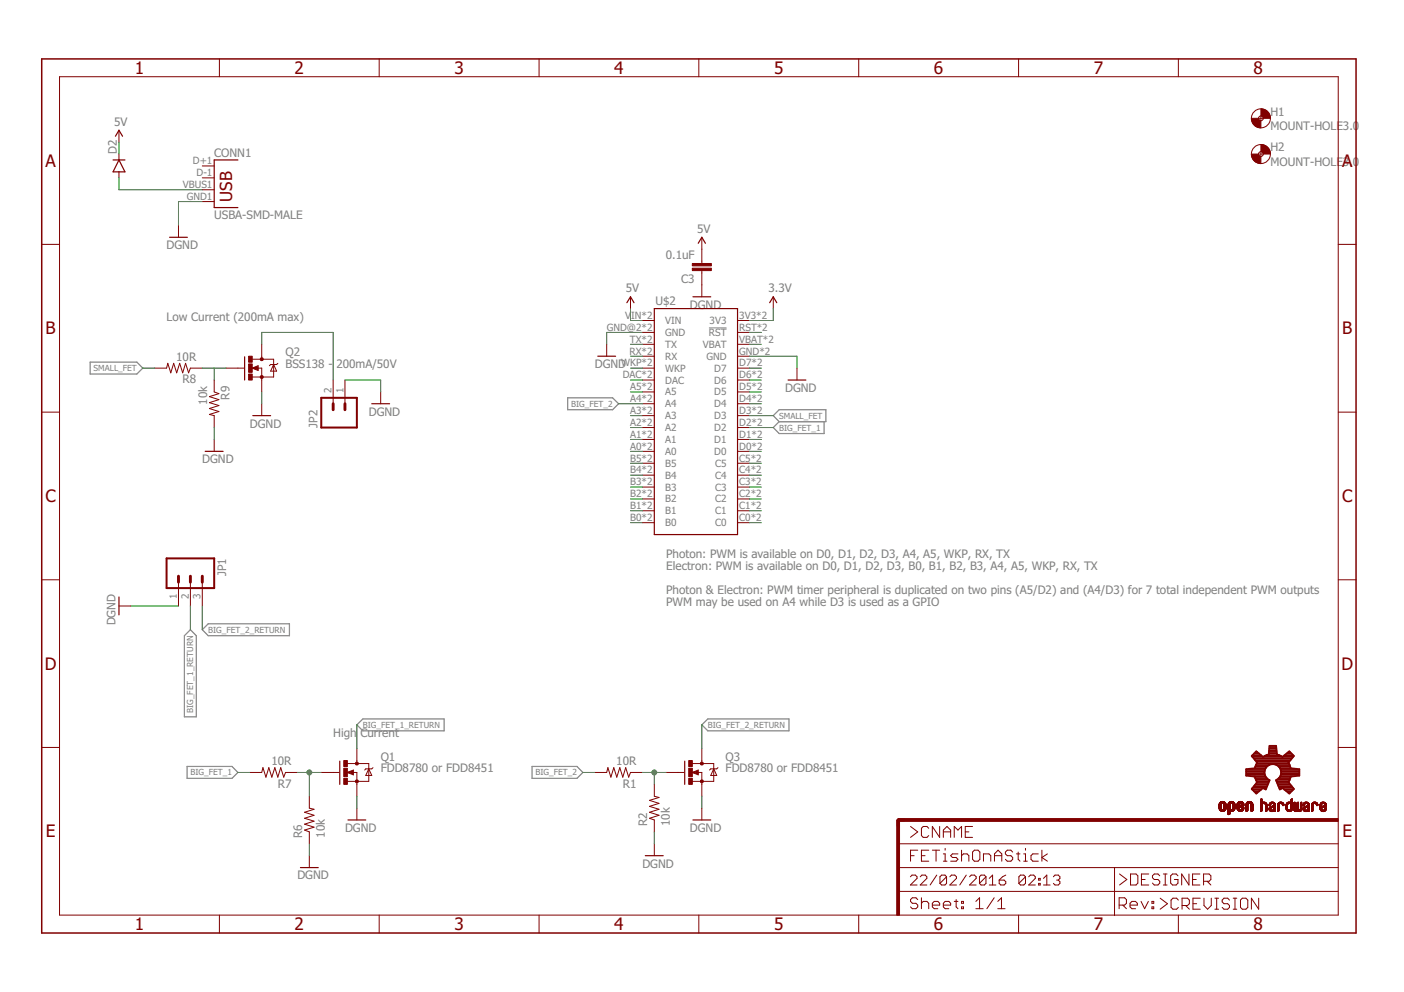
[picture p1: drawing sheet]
<svg xmlns="http://www.w3.org/2000/svg" width="297mm" height="210mm" viewBox="0 0 297 210" stroke-linecap="round" stroke-linejoin="round" font-family="sans-serif">
<path d="M150 69.4h3.7" fill="none" stroke="#808080" stroke-width=".21"/>
<path d="M19.1 76.6h9.9l1.2 1.3-1.2 1.2h-9.9zM120.1 84.2h9.5l1.3 1.2-1.3 1.3h-9.5zM163.6 87.9l1.2-1.2h9.9v2.5h-9.9zM164.8 89.2l-1.2 1.3 1.2 1.2h9.5v-2.5M40.3 133.2l1.2 1.3v17.2h-2.5v-17.2zM42.8 133.2l1.2-1.2h17.2v2.5h-17.2zM75.5 153.4l1.3-1.3h17.2v2.5h-17.2zM148.5 153.4l1.3-1.3h17.1v2.5h-17.1zM39.6 162.2h9.5l1.2 1.2-1.2 1.3h-9.5zM112.6 162.2h9.5l1.2 1.2-1.2 1.3h-9.5z" fill="none" stroke="#808080" stroke-width=".25"/>
<g fill="none" stroke="#800000" stroke-width=".25">
<path d="M23.9 33.8h2.5M24.4 28.8l.8-1.2 .7 1.2M25.2 33.8l1.2 2.6h-2.5zM50.3 33.8h-5v10.1h5M35.9 50.2h3.7M147.7 51.5l.8-1.3 .7 1.3M51.8 75.5v4.9M126.5 75.4h3.7M132.6 64.1l.8-1.3 .7 1.3M138.4 65.3h17.6v47.8h-17.6zM146.6 62.8h3.8M162.8 64.1l.8-1.3 .7 1.3"/>
<path d="M43.4 95.5h3.8M53.5 87.9h3.8M78.7 85.4h3.7M166.7 80.4h3.8M25.2 126.3v3.8M71.9 161.1v4.9M73.6 173.5h3.8M144.9 161.1v4.9M146.6 173.5h3.8M63.6 183.6h3.7M136.5 181.1h3.8"/>
</g>
<g fill="none" stroke="#800000" stroke-width=".21">
<path d="M12.6 16.2h270.5v177.4h-270.5zM46.4 12.5v3.7M80.2 12.5v3.7M114 12.5v3.7M147.8 12.5v3.7M181.7 12.5v3.7M215.5 12.5v3.7M249.3 12.5v3.7M25.2 27.6v2.5M25.2 32.6v1.2M25.2 36.4v1.2M42.8 35.1h2.5"/>
<path d="M42.8 37.6h2.5M266.3 25h1M266.3 32.6h1M266.8 24.6v.9M266.8 32.1v1M8.8 51.7h3.8M37.8 47.7v2.5M42.8 40.2h2.5M42.8 42.7h2.5M148.5 50.2v5.6M148.5 57.3v5.5M283.1 51.7h3.8"/>
<path d="M32.7 77.9h2.5l.3-1 .6 2 .6-2 .7 2 .6-2 .7 2 .6-2 .6 2 .4-1h2.5M47.8 77.9h3.8M53.4 77.9l1.2-.5v1zM53.4 76h4.5v3.8h-4.5M54.5 77.9h.9v5M55.4 72.9v3.1M57.9 77.1l.6 1.4h-1.2zM58.8 76.9l-.3 .2h-1.2l-.3 .3M128.4 72.9v2.5M133.4 62.8v2.5M135.9 67.8h2.5M135.9 70.3h2.5"/>
<path d="M135.9 72.9h2.5M135.9 75.4h2.5M135.9 77.9h2.5M156 67.8h2.6M156 70.3h2.6M156 72.9h2.6M156 75.4h2.6M156 77.9h2.6M163.6 62.8v2.5M168.6 77.9v2.5M8.8 87.2h3.8M45.3 80.4v2.5l1 .4-2 .6 2 .7-2 .6 2 .6-2 .6 2 .7-2 .6 1 .2v2.6"/>
<path d="M45.3 93v2.5M55.4 85.4v2.5M70.5 80.4v5M73 80.4v5M80.5 82.9v2.5M135.9 80.4h2.5M135.9 82.9h2.5M135.9 85.4h2.5M135.9 87.9h2.5M135.9 90.5h2.5M135.9 93h2.5M135.9 95.5h2.5"/>
<path d="M135.9 98h2.5M156 80.4h2.6M156 82.9h2.6M156 85.4h2.6M156 87.9h2.6M156 90.5h2.6M156 93h2.6M156 95.5h2.6M156 98h2.6M283.1 87.2h3.8M135.9 100.5h2.5M135.9 103.1h2.5"/>
<path d="M135.9 105.6h2.5M135.9 108.1h2.5M135.9 110.6h2.5M156 100.5h2.6M156 103.1h2.6M156 105.6h2.6M156 108.1h2.6M156 110.6h2.6M8.8 122.7h3.8M25.2 128.2h2.5M37.8 123.2v5M40.3 123.2v5"/>
<path d="M42.8 123.2v5M283.1 122.7h3.8M8.8 158.2h3.8M75.5 158.4v3.2M148.5 158.4v3.2M283.1 158.2h3.8M52.9 163.4h2.5l.2-1 .7 2 .6-2 .6 2 .6-2 .7 2 .6-2 .6 2 .4-1h2.5M65.4 168.5v2.5l1 .2-2 .7 2 .6-2 .6 2 .7-2 .6 2 .6-2 .6 1 .4v2.5M68 163.4h3.7M73.5 163.4l1.3-.5v1.1zM73.5 161.6h4.5v3.7h-4.5M74.6 163.4h.9v5.1"/>
<path d="M75.5 171v2.5M78 162.7l.7 1.4h-1.3zM78.9 162.4l-.2 .3h-1.3l-.2 .2M125.8 163.4h2.6l.2-1 .6 2 .7-2 .6 2 .6-2 .7 2 .6-2 .6 2 .4-1h2.5M138.4 166v2.5l1 .2-2 .7 2 .6-2 .6 2 .6-2 .7 2 .6-2 .6 1 .4v2.5M138.4 178.5v2.6M140.9 163.4h3.8M146.5 163.4l1.2-.5v1.1zM146.5 161.6h4.5v3.7h-4.5M147.6 163.4h.9v5.1M148.5 171v2.5M151 162.7l.6 1.4h-1.2z"/>
<path d="M151.9 162.4l-.3 .3h-1.2l-.3 .2M190 178.5h93.1M192.6 174.9l1.6 1.1-1.6 1.2M194.2 179.9h-1.6v2.3M196.5 179.9h-1.6v2.3h1.6M196.5 175.3l-.4-.4h-.8l-.4 .4v1.5l.4 .4h.8l.4-.4M197.3 179.9h1.5M198 179.9v2.3M198.8 174.9v2.3l-1.5-2.3v2.3M199.6 177.2v-1.6l.7-.7 .8 .7v1.6M199.6 176h1.5M200 179.5v.4"/>
<path d="M201.9 177.2v-2.3l.8 .7 .7-.7v2.3M203.4 179.9v2.3M204.2 176h.8M205.8 174.9h-1.6v2.3h1.6M206.1 179.9h.8l.4 .4v1.5l-.4 .4h-.8l-.3-.4v-1.5zM217 179.5v.4M220.4 179.9v2.3M257.9 171h.4M257.9 170.9h.4M257.9 170.8h.4M257.9 170.7h.4M257.9 170.6h.4"/>
<path d="M257.9 170.5h.4M257.9 170.4h.4M257.9 170.3h.4M257.9 171l.4 .1M258 171.2l.6 .1M258 171.2h.4M258 171.1l.4 .1M258 171.1h.4M258 170.1h.4M258 171.3h1.3M258 169.9h1.3M258.1 171.4h1.1"/>
<path d="M258.1 169.8h1.1M258.1 171.5h1M258.2 169.7h.9M258.2 171.6h.9M258.3 169.7h.7M258.3 171.6h.7M258.3 170.2l-.4 .1M258.3 170.2h-.4M258.4 169.6h.5M258.4 170.1h-.4M258.4 171.7h.4M258.4 170l-.4 .1"/>
<path d="M258.5 169.6h.3M258.6 170h-.6M258.7 170h.6M258.8 170l.6 .1M258.9 171.2h.5M258.9 170.1h.5M259 170.2h.4M259 170.1h.4M259 171h.4M259 170.9h.4M259 170.8h.4M259 170.7h.4"/>
<path d="M259 170.6h.4M259 170.5h.4M259 170.4h.4M259 170.3h.4M259.3 171.2l-.5 .1M259.4 171.1h-.4M259.8 172.1h.4M259.8 172h.4M259.8 171.9h.4M259.8 171.8h.4M259.8 171.7h.4M259.8 171.4h1.3"/>
<path d="M259.8 171.3h1.4M259.8 171.2l.6 .1M259.8 171.2h.5M259.8 171.1l.5 .1M259.8 171.1h.4M259.8 171h.4M259.8 170.9h.4M259.8 170.8h.4M259.8 170.7h.4M259.8 170.6h.4M259.8 170.5h.4M259.8 170.4h.4"/>
<path d="M259.8 170.3h.4M259.8 170.2h.4M259.8 172.4h.2M259.9 169.9h1.3M260 169.8h1.1M260.1 169.7h.9M260.1 172.3h-.3M260.2 169.7h.7M260.2 172.3h-.4M260.2 172.2h-.4M260.2 171.7h-.4M260.3 170.1l-.5 .1"/>
<path d="M260.3 170.1h-.5M260.3 169.6h.5M260.3 171.7h.5M260.3 170l-.4 .1M260.4 169.6h.3M260.5 170h-.6M260.6 170h.6M260.6 171.3h.6M260.8 170h.4M260.8 170.1h.4M260.8 170.1h.5M260.9 171.1h.4"/>
<path d="M260.9 170.2h.4M260.9 171.6h-1.1M260.9 171h.4M260.9 170.9h.4M260.9 170.8h.4M260.9 170.7h.4M260.9 170.6h.4M260.9 170.5h.4M260.9 170.4h.4M260.9 170.3h.4M261 171.6h-1.2M261 171.5h-1.2"/>
<path d="M261.1 171.4l-1.3 .1M261.2 171.3l-1.4 .1M261.2 171.2h-.4M261.3 171.1l-.5 .1M261.7 171.1h.4M261.7 171l.4 .1M261.7 170.5h1.4M261.7 170.5h.4M261.7 170.4h.4M261.7 170.3h.4M261.7 170.2h.4M261.7 171.2l.6 .1"/>
<path d="M261.7 171.2h.5M261.7 171.1l.5 .1M261.8 171.3h1.3M261.8 169.9h1.3M261.9 171.4h1.1M261.9 169.8h1.1M262 171.5h.9M262 169.7h.9M262 169.7h.8M262.1 171.6h.7M262.1 170.3h-.4M262.1 171h-.4"/>
<path d="M262.2 169.6h.5M262.2 170.1h-.5M262.2 171.7h.4M262.3 170.9l-.6 .1M262.3 170.5h.8M262.3 170l-.6 .1M262.3 169.6h.3M262.4 170.9h-.7M262.4 170.4h.7M262.4 170h-.6M262.5 170.8l-.8 .1M262.5 170h.6"/>
<path d="M262.5 170.4h.6M262.6 170.3h.5M262.6 170.8h-.9M262.6 170l.5 .1M262.7 170.1h.4M262.7 171.2h.4M262.7 171.1h.4M262.7 170.7l-1 .1M262.7 170.2h.4M262.8 171h.3M262.8 170.9h.3M262.8 170.7h-1.1"/>
<path d="M262.8 171.6h-.8M262.9 170.9h.2M263 170.6h-1.3M263 171.4h-1.1M263 170.8h.1M263.1 171.2l-.5 .1M263.1 171.2h-.4M263.6 171.6h.2M263.6 171.4h.4M263.6 171.3h.4M263.6 171.2h.4M263.6 171.1h.4"/>
<path d="M263.6 171h.4M263.6 170.9h.4M263.6 170.8h.4M263.6 170.7h.4M263.6 170.6h.4M263.6 170.5h.4M263.6 170.4h.4M263.6 170.3h.4M263.6 170.2h.4M263.6 170.1h.5M263.7 171.7h.1M263.7 169.9h1.3"/>
<path d="M263.7 169.9h1.2M263.8 169.8h1.1M263.9 169.7h.9M263.9 169.7h.8M264 171.6h-.4M264 171.5h-.4M264 170.2h-.4M264.1 169.6h.5M264.1 170.1h-.5M264.2 170l-.5 .1M264.2 169.6h.3M264.3 170h-.6"/>
<path d="M264.4 170h.6M264.5 170h.5M264.6 170.1h.4M264.6 170.1l.5 .1M264.6 170.2h.5M264.7 171.5h.4M264.7 171.4h.4M264.7 171.3h.4M264.7 171.2h.4M264.7 171.1h.4M264.7 171h.4M264.7 170.9h.4"/>
<path d="M264.7 170.8h.4M264.7 170.7h.4M264.7 170.6h.4M264.7 170.5h.4M264.7 170.4h.4M264.7 170.3h.4M264.7 170.2h.4M264.7 171.7h.1M264.9 171.6h-.2M265 171.6h-.3M266.7 171.5h.3M266.7 171.4h.3"/>
<path d="M266.7 171.3h.3M266.7 171.2h.3M266.7 171.1h.3M266.7 171h.3M266.7 170.9h.3M266.7 170.8h.3M266.7 170.7h.3M266.7 170.6h.3M266.7 170.5h.3M266.7 170.4h.3M266.7 170.3h.3M266.7 170.1h.4"/>
<path d="M266.7 170h1.2M266.7 169.9h1.2M266.7 169.9h1.1M266.7 169.8h1.1M266.7 169.8h1M266.7 169.7h.3M266.7 169.6h.3M266.7 169.5h.3M266.7 169.4h.3M266.7 169.3h.3M266.7 169.2h.3M266.8 169.1h.2"/>
<path d="M266.8 171.7h-.1M267 171.6h-.3M267 170.2l-.3 .1M267.1 170.2h-.4M267.2 170.1h-.5M267.2 169.7h.4M267.2 170l-.5 .1M267.5 170l.5 .1M267.6 170.1h.4M267.7 170.1h.3M267.7 170.2h.3M267.8 170.4h.2"/>
<path d="M267.8 170.3h.2M267.8 171.7h.1M267.8 171.5h.2M267.8 171.4h.2M267.8 171.3h.2M267.8 171.2h.2M267.8 171.1h.2M267.8 171h.2M267.8 170.9h.2M267.8 170.8h.2M267.8 170.7h.2M267.8 170.6h.2"/>
<path d="M267.8 170.5h.2M268 171.6h-.2M268.5 171.3h.3M268.5 171.2l.3 .1M268.5 171.2h.3M268.5 171.1h.3M268.5 170.5h.1M268.5 170.4h.3M268.5 170.3h.3M268.5 171.3l.4 .1M268.5 171.4h.8M268.5 171.4h.5"/>
<path d="M268.6 171.5h.8M268.6 170h1.1M268.6 171.6h.8M268.7 169.9h1M268.7 169.9h.9M268.7 171.6h.7M268.7 170.5h-.2M268.8 169.8h.8M268.8 171.7h.6M268.8 171.1h-.3M268.8 170.2l-.3 .1M268.8 170.2h-.3"/>
<path d="M268.8 169.8h.7M268.9 171l-.4 .1M268.9 170.1l-.4 .1M268.9 170.7h1M268.9 171h-.4M268.9 170.1h-.4M268.9 169.7h.5M269 170.6h.9M269 170l-.4 .1M269.1 171.7h-.1M269.1 170.9l-.6 .1M269.1 171.4h.2"/>
<path d="M269.1 171.7h.1M269.1 170.6h.8M269.2 170.9h-.6M269.2 170.5h.7M269.3 170.8l-.7 .1M269.3 170l.5 .1M269.4 170.5h.5M269.4 170.1h.4M269.5 170.8h-.8M269.5 170.1h.3M269.5 170.4h.4M269.5 170.2h.3"/>
<path d="M269.5 170.8h.4M269.5 170.3h.4M269.6 171.5h.3M269.6 171.4h.3M269.6 171.3h.3M269.6 171.2h.3M269.6 171.1h.3M269.6 171h.3M269.6 170.9h.3M269.6 170.8h.3M269.6 170.3h.3M269.7 171.7h-.1"/>
<path d="M269.8 171.6h-.2M269.9 171.6h-.3M269.9 170.7l-1.2 .1M270.3 171.5h.3M270.3 171.4h.3M270.3 171.3h.3M270.3 171.2h.3M270.3 171.1h.3M270.3 171h.3M270.3 170.9h.3M270.3 170.8h.3M270.3 170.7h.3"/>
<path d="M270.3 170.6h.3M270.3 170.5h.3M270.3 170.4h.3M270.3 170.3h.3M270.4 170h1.1M270.4 171.7h-.1M270.4 169.9h1.1M270.5 169.9h1M270.5 171.6h-.2M270.6 169.8h.8M270.6 171.6h-.3M270.6 170.2l-.3 .1"/>
<path d="M270.6 169.8h.7M270.6 170.2h-.3M270.7 170.1l-.4 .1M270.7 170.1h-.4M270.7 169.7h.5M270.8 170l-.4 .1M271.1 170h.4M271.2 170.1h.4M271.3 170.1h.3M271.3 170.2h.3M271.3 170.3h.3M271.4 170.4h.2"/>
<path d="M271.4 170.3h.2M271.4 170.5h.1M272.1 171.1h.3M272.1 171h.3M272.1 170.9h.3M272.1 170.8h.3M272.1 170.7h.3M272.1 170.6h.3M272.1 170.5h.3M272.1 170.4h.3M272.1 170.3h.3M272.1 171.2h.3"/>
<path d="M272.1 171.2l.4 .1M272.1 171.3l.5 .1M272.1 171.3h.4M272.1 170.1h.4M272.2 171.4h.5M272.2 171.4h1.1M272.2 169.9h1.2M272.3 171.5h1M272.3 169.9h1.1M272.3 171.6h.9M272.4 169.8h1M272.4 171.6h.7"/>
<path d="M272.4 170.2l-.3 .1M272.4 170.2h-.3M272.5 171.7h.6M272.5 170.1h-.4M272.5 169.7h.5M272.6 170l-.4 .1M272.7 171.7h.1M272.8 171.7h.1M272.9 170h.5M272.9 171.4h.5M273 170.1h.4M273.1 170.2h.3"/>
<path d="M273.1 171.1h.3M273.1 171h.3M273.1 170.9h.3M273.1 170.8h.3M273.1 170.7h.3M273.1 170.6h.3M273.1 170.5h.3M273.1 170.4h.3M273.1 170.3h.3M273.1 169.7h.3M273.1 169.6h.3M273.1 169.5h.3"/>
<path d="M273.1 169.4h.3M273.1 169.3h.3M273.1 169.2h.3M273.2 171h.2M273.2 170.9h.2M273.2 170.8h.2M273.2 170.5h.2M273.2 169.3h.2M273.2 169.1h.2M273.3 169.1h.1M273.3 171.4h-.5M273.4 171.3h-.4"/>
<path d="M273.4 171.3h-.3M273.4 171.2h-.3M273.4 170h-1.2M273.7 171.3l.4 .1M273.7 171.3h.3M273.7 171.2h.3M273.7 171.1h.3M273.7 171h.3M273.7 170.9h.3M273.7 170.8h.3M273.7 170.7h.3M273.7 170.6h.3"/>
<path d="M273.7 170.5h.3M273.7 170.4h.3M273.7 170.3h.3M273.7 170.2h.3M273.7 170.1h.3M273.7 170h.3M273.7 169.9h.3M273.7 169.8h.3M273.7 171.4h1.7M273.8 171.4h1.6M273.8 169.8h.2M273.8 171.5h1.5"/>
<path d="M273.8 171.6h1.5M273.9 169.7h.1M274 171.7h.5M274.1 171.7h.1M274.2 171.7h.1M274.3 171.4h.5M274.4 171.3h.3M274.4 171.2l.3 .1M274.4 171.2h.3M274.4 171.1h.3M274.4 171h.3M274.4 170.9h.3"/>
<path d="M274.4 170.8h.3M274.4 170.7h.3M274.4 170.6h.3M274.4 170.5h.3M274.4 170.4h.3M274.4 170.3h.3M274.4 170.2h.3M274.4 170.1h.3M274.4 170h.3M274.4 169.9h.3M274.4 169.8h.3M274.5 169.8h.2"/>
<path d="M274.6 169.7h.1M274.6 171.7h.5M275 171.7h.1M275.1 171.3h.3M275.1 171.2h.3M275.1 171.1h.3M275.1 171h.3M275.1 170.9h.3M275.1 170.8h.3M275.1 170.7h.3M275.1 170.6h.3M275.1 170.5h.3"/>
<path d="M275.1 170.4h.3M275.1 170.3h.3M275.1 170.2h.3M275.1 170.1h.3M275.1 170h.3M275.1 169.9h.3M275.1 169.8h.3M275.2 169.8h.2M275.2 171.6h-1.3M275.3 169.7h.1M275.4 171.3l-.4 .1M275.7 171.3h.3"/>
<path d="M275.7 171.2h.3M275.7 171.1h.3M275.7 170.5h.1M275.7 171.3l.4 .1M275.7 170.2h.3M275.7 171.4h.8M275.7 171.4l.8 .1M275.8 171.5h.8M275.8 171.6h.8M275.8 169.9h1.1M275.9 170.5h-.2M275.9 169.9h.9"/>
<path d="M275.9 171.6h.7M275.9 170.4h-.2M275.9 169.8h.9M276 170.3l-.3 .1M276 171.7h.6M276 170.3h-.3M276 169.8h.7M276 170.2h-.3M276.1 171l-.4 .1M276.1 170.7h.9M276.1 170.1l-.4 .1M276.1 171h-.4"/>
<path d="M276.1 170.6h.9M276.1 170.1h-.4M276.1 169.7h.5M276.2 171.7h.2M276.2 170l-.4 .1M276.2 170.9l-.5 .1M276.3 170.6h.7M276.4 170.9h-.6M276.4 170.5h.6M276.5 170.8l-.7 .1M276.5 170l.4 .1M276.5 170.5h.5"/>
<path d="M276.6 170.1h.4M276.6 170.8h-.7M276.7 170.4h.3M276.7 170.2h.3M276.7 170.8h.3M276.7 170.3h.3M276.8 171.6h.2M276.8 171.5h.2M276.8 171.4h.2M276.8 171.3h.2M276.8 171.2h.2M276.8 171.1h.2"/>
<path d="M276.8 171h.2M276.8 170.9h.2M276.8 170.8h.2M276.9 171.7h-.1M276.9 170h-1.1M277 171.6h-.2M277 170.7l-1.1 .1M277.5 171.7h.1M277.5 171.5h.2M277.5 171.4h.2M277.5 171.3h.2M277.5 171.2h.2"/>
<path d="M277.5 171.1h.2M277.5 171h.2M277.5 170.9h.2M277.5 170.8h.2M277.5 170.7h.2M277.5 170.6h.2M277.5 170.5h.2M277.5 170.4h.2M277.5 170.3h.2M277.5 170.2h.3M277.5 170.1h.4M277.6 169.9h1.1"/>
<path d="M277.7 169.9h.9M277.7 171.6h-.2M277.7 169.8h.9M277.8 170.3h-.3M277.8 170.2l-.3 .1M277.8 169.8h.7M277.9 169.7h.5M277.9 170.1h-.4M278 170l-.4 .1M278.3 170h.4M278.4 170.1h.4M278.4 170.1l.4 .1"/>
<path d="M278.5 170.2h.3M278.5 170.5h.2M278.5 170.3h.3M278.7 170h-1.1M278.8 170.4h-.3M278.8 170.3l-.3 .1M279.3 171.2l.4 .1M279.3 171.2h.3M279.3 171.1l.3 .1M279.3 171.1h.3M279.3 170.7h1.1M279.3 170.6h.3"/>
<path d="M279.3 170.5h.3M279.3 170.4h.3M279.3 170.3h.3M279.3 170.2h.3M279.3 171.3h.4M279.3 171.3l.5 .1M279.4 171.4h.5M279.4 170h1.1M279.4 171.4h1.1M279.4 169.9h1.1M279.4 171.5h1M279.5 169.9h.9"/>
<path d="M279.5 171.6h.9M279.5 169.8h.9M279.5 171.6h.8M279.6 170.3h-.3M279.6 169.8h.7M279.6 171l-.3 .1M279.6 170.2h-.3M279.6 171.7h.6M279.7 170.1l-.4 .1M279.7 171h-.4M279.7 169.7h.5M279.7 170.1h-.4"/>
<path d="M279.8 170l-.4 .1M279.8 171.7h.1M279.8 170.9l-.5 .1M279.9 171.7h.1M279.9 170.9h-.6M280 170.8l-.7 .1M280.1 170.5h.5M280.1 170l.4 .1M280.2 170.8h-.9M280.2 170.1h.4M280.2 170.4h.4M280.2 171.3h.4"/>
<path d="M280.3 170.2h.3M280.3 171.2h.3M280.3 170.4h.3M280.3 170.7l-1 .1M280.3 170.3h.3M280.4 171h.2M280.5 171h.1M280.5 171.4h-.5M280.5 171.3l-.4 .1M280.5 170.6h-.8M280.6 171.2l-.3 .1M280.6 170.6h-.8"/>
<path d="M280.6 171.1h-.3M280.6 170.5h-.6M46.4 193.6v3.8M65.4 181.1v2.5M80.2 193.6v3.8M114 193.6v3.8M147.8 193.6v3.8M181.7 193.6v3.8M190 188.6h93.1M190 183.6h93.1M192.6 185.5l.4-.3h.7l.3 .3v.4l-1.4 1.4h1.4M192.6 181.1h.8"/>
<path d="M194.2 190.4l-.4-.4h-.8l-.4 .4v.3l.4 .4h.8l.4 .4v.4l-.4 .4h-.8l-.4-.4M194.7 185.5l.4-.3h.6l.4 .3v.4l-1.4 1.4h1.4M194.9 181.1h.8M194.9 190v2.3M194.9 191.1l.4-.4h.8l.4 .4v1.2M197.3 191.5h1.5v-.4l-.4-.4h-.7l-.4 .4v.8l.4 .4h.7M198.2 185.2l-1.4 2.1M199.6 182.2h.7M199.6 180.7h.4v1.5M199.6 191.5h1.5v-.4l-.4-.4h-.7l-.4 .4v.8l.4 .4h.7M200.3 185.5v1.4l-.4 .4h-.7l-.3-.4M200.3 185.5l-.4-.3h-.7l-.3 .3v1.4"/>
<path d="M200.3 185.5l-1.4 1.4M201 185.5l.3-.3h.7l.4 .3v.4l-1.4 1.4h1.4M201.9 190.7h.8M202.3 190.4v1.5l.4 .4M202.7 180.7h-1.2l-.4 .4 .4 .3h.8l.4 .4-.4 .4h-1.2M203.4 181.1l.4-.4h.8l.4 .4v1.1M203.4 190.7h.4v.4h-.4zM203.4 191.9h.4v.4h-.4zM204.4 185.2l-1.3 2.1M205.1 185.5l.4-.3h.7l.3 .3v.4l-1.4 1.4h1.4M206.5 190.7l.7-.7v2.3M206.5 192.3h1.5"/>
<path d="M208.1 182.2v-1.5h1.1l.4 .4v1.1M208.6 185.5v1.4l-.3 .4h-.7l-.4-.4M208.6 185.5l-.3-.3h-.7l-.4 .3v1.4M208.6 185.5l-1.4 1.4M209.3 187.3h1.4M209.3 185.9l.7-.7v2.1M210.3 190l-1.5 2.3M210.4 181.1h1.5M210.4 182.2v-1.5l.8-.8 .7 .8v1.5M211.1 192.3h1.5M211.1 190.7l.8-.7v2.3M211.4 186.2h1l.4 .4v.3l-.4 .4h-.7l-.3-.4z"/>
<path d="M212.8 185.2l-.7 .3-.7 .7M214.2 180.3l-.3-.4h-.8l-.4 .4v.4l.4 .4h.8l.3 .3v.4l-.3 .4h-.8l-.4-.4M215 180.7h.8M215.4 180.3v1.5l.4 .4M215.5 193.6v3.8M216.6 182.2h.7M216.6 180.7h.4v1.5M217 185.5v1.4l-.4 .4h-.7l-.3-.4M217 185.5l-.4-.3h-.7l-.3 .3v1.4M217 185.5l-1.4 1.4M217.6 185.5l.4-.3h.7l.3 .3v.4l-1.4 1.4h1.4M219.7 180.7h-1.2l-.4 .4v.7l.4 .4h1.2"/>
<path d="M219.7 186.9h.4v.4h-.4zM219.7 185.9h.4v.3h-.4zM220.8 187.3h1.4M220.8 185.9l.7-.7v2.1M221.6 180.7l-1.2 .7 1.2 .8M222.9 185.5l.3-.3h.7l.3 .3v.4l-.3 .3M223.5 186.2h.4M223.9 186.2l.3 .4v.3l-.3 .4h-.7l-.3-.4M235.8 183.6v10.1M236.8 191.5h1.1l.4-.4v-.7l-.4-.4h-1.1v2.3M236.9 184.9l1.5 1.2-1.5 1.2M237.5 191.5l.8 .8"/>
<path d="M239.1 191.5h1.5v-.4l-.4-.4h-.7l-.4 .4v.8l.4 .4h.7M239.2 184.9h1.1l.4 .4v1.6l-.4 .4h-1.1zM241.4 190.7l.8 1.6 .8-1.6M241.5 186.1h.8M243 184.9h-1.5v2.4h1.5M243.7 191.9h.4v.4h-.4zM243.7 190.7h.4v.4h-.4zM245.4 185.3l-.4-.4h-.8l-.4 .4v.4l.4 .4h.8l.4 .4v.4l-.4 .4h-.8l-.4-.4M245.4 190.1l1.6 1.1-1.6 1.2M246.1 187.3h.8M246.1 184.9h.8M246.5 184.9v2.4"/>
<path d="M249.2 185.3l-.4-.4h-.7l-.4 .4v1.6l.4 .4h.7l.4-.4v-.8h-.7M249.3 190.5l-.4-.4h-.7l-.4 .4v1.5l.4 .4h.7l.4-.4M249.3 193.6v3.8M250.1 191.6h1.1l.4-.4v-.7l-.4-.4h-1.1v2.3M250.8 191.6l.8 .8M251.5 184.9v2.4l-1.5-2.4v2.4M252.3 186.1h.8M252.4 191.2h.8M253.9 184.9h-1.6v2.4h1.6M253.9 190.1h-1.5v2.3h1.5M254.6 186.5h1.2l.4-.4v-.8l-.4-.4h-1.2v2.4M254.7 190.1v1.5l.8 .8 .8-.8v-1.5"/>
<path d="M255.4 186.5l.8 .8M257 190.1h.8M257 192.4h.8M257.4 190.1v2.3M260.1 190.5l-.4-.4h-.7l-.4 .4v.3l.4 .4h.7l.4 .4v.4l-.4 .4h-.7l-.4-.4M260.9 190.1h.8M260.9 192.4h.8M261.3 190.1v2.3M262.8 190.1h.8l.4 .4v1.5l-.4 .4h-.8l-.4-.4v-1.5zM266.3 190.1v2.3l-1.5-2.3v2.3"/>
<circle cx="266.8" cy="32.6" r="2.01"/>
<circle cx="266.8" cy="25" r="2.01"/>
<circle cx="266.8" cy="25" r=".51"/>
<circle cx="266.8" cy="32.6" r=".51"/>
</g>
<g fill="#800000" stroke="#800000" stroke-width=".21">
<path d="M189.7 173.5h.6v20.2h-.6z"/>
<path d="M190 173.2h93.1v.6h-93.1z"/>
<path d="M146.5 55.8h4v.5h-4z"/>
<path d="M146.5 56.7h4v.6h-4z"/>
<path d="M72.7 164.7h.8v1.3h-.8z"/>
<path d="M72.7 160.9h.8v1.3h-.8z"/>
<path d="M72.7 162.6h.8v1.7h-.8z"/>
<path d="M52.6 79.1h.8v1.3h-.8z"/>
<path d="M52.6 75.4h.8v1.2h-.8z"/>
<path d="M52.6 77h.8v1.8h-.8z"/>
<path d="M145.7 164.7h.8v1.3h-.8z"/>
<path d="M145.7 160.9h.8v1.3h-.8z"/>
<path d="M145.7 162.6h.8v1.7h-.8z"/>
</g>
<path d="M70.5 85.4v1.3M73 85.4v1.3M37.8 121.9v1.3M40.3 121.9v1.3M42.8 121.9v1.3M191.3 173.5h-1.3v1.3" fill="none" stroke="#800000" stroke-width=".61"/>
<path d="M8.8 12.5h278.1v184.9h-278.1zM54.5 77.6l-.9 .3 .9 .2v-.2h-.2M74.6 163.2l-.9 .2 .9 .3v-.3h-.2M147.6 163.2l-.9 .2 .9 .3v-.3h-.2" fill="none" stroke="#800000" stroke-width=".32"/>
<g fill="none" stroke="#800000" stroke-width=".38">
<path d="M265 159.8h1.8M265.3 159.4h1.1M265.7 159.1h.3M267.9 159.8h2.7M268.4 159.4h1.7M268.5 159.1h1.6M268.5 158.8h1.6M268.5 158.4h1.5M268.6 158.1h1.4M271.8 159.8h1.8M272.2 159.4h1M272.6 159.1h.3"/>
<path d="M263.7 164h3.9M263.7 163.6h3.8M263.7 163.3h3.8M263.7 162.9h3.9M264.9 167.1h1.9M265 160.1h8.6M265 166.7h2.9M265.2 164.3h2.5M265.3 160.5h8M265.3 166.4h2.8M265.3 167.4h1.1M265.5 162.6l.5-1.2-1.2-1.4 1-1 1.4 1.1 1.2-.4 .2-1.9h1.4l.2 1.9 1.1 .4 1.5-1.1 .9 1-1.1 1.4 .5 1.2"/>
<path d="M265.5 162.6l-1.8 .2v1.3l1.8 .2 .5 1.2-1.2 1.4 1 1 1.4-1.1 .6 .2 .8-1.9-.9-.8M265.5 162.6h2.3M265.5 160.8h7.5M265.6 166h2.6M265.6 164.6h2.4M265.6 162.2h2.4M265.6 167.7h.4M265.7 165h2.7M265.7 161.9h2.8M265.8 161.2h7M265.8 165.7h2.6M265.9 165.3h2.6"/>
<path d="M265.9 161.5h6.8M270.1 165.3h2.6M270.1 161.9h2.7M270.1 165h2.8M270.2 165.7h2.5M270.3 166h2.7M270.5 166.4h2.8M270.6 162.2h2.4M270.6 164.6h2.4M270.6 166.7h3M270.8 162.6h2.3M270.8 164.3h2.5"/>
<path d="M271 162.9a1.76 1.76 0 0 0-2.4-1.1 1.76 1.76 0 0 0-.9 2.5M271 164h3.9M271 162.9h3.9M271 163.6h3.9M271 163.3h3.9M271.7 167.1h1.9M272.2 167.4h1.1M272.6 167.7h.3M273.1 162.6l1.8 .2v1.3l-1.8 .2-.5 1.2 1.1 1.4-.9 1-1.5-1.1-.5 .2-.8-1.9a1.74 1.74 0 0 0 1-2.2"/>
</g>
<path d="M68 84.2h7.5v6.3h-7.5zM35.2 118.2h10.1v6.2h-10.1z" fill="none" stroke="#800000" stroke-width=".42"/>
<g fill="#800000" stroke="#800000" stroke-width=".21">
<path d="M266.8 23a1.97 1.97 0 0 1 2 2h-1.5l-.2-.4h-.3z" fill-rule="evenodd"/>
<path d="M264.8 25h1.5l.2 .5h.3v1.6a1.97 1.97 0 0 1-2-2.1z" fill-rule="evenodd"/>
<path d="M266.8 30.6a1.97 1.97 0 0 1 2 2h-1.5l-.2-.4-.3-.1z" fill-rule="evenodd"/>
<path d="M264.8 32.6h1.5l.2 .4 .3 .1v1.5a1.97 1.97 0 0 1-2-2z" fill-rule="evenodd"/>
<circle cx="75.5" cy="165.3" r=".32"/>
<circle cx="75.5" cy="161.6" r=".33"/>
<circle cx="55.4" cy="79.8" r=".32"/>
<circle cx="55.4" cy="76" r=".33"/>
<circle cx="148.5" cy="165.3" r=".32"/>
<circle cx="148.5" cy="161.6" r=".33"/>
</g>
<g fill="none" stroke="#008000" stroke-width=".21">
<path d="M25.2 30.1v2.5M25.2 37.6v2.6h17.6M42.8 42.7h-5v5M30.2 77.9h2.5M42.8 77.9h5M45.3 77.9v2.5M55.4 72.9v-2.6h15.1v10.1M133.4 75.4h2.5M133.4 65.3v2.5h2.5M133.4 72.9h2.5M133.4 77.9h2.5M135.9 70.3h-7.5v2.6"/>
<path d="M158.6 70.3h2.5M158.6 75.4h10v2.5M158.6 72.9h2.5M158.6 77.9h2.5M163.6 65.3v2.5h-5M45.3 90.5v2.5M55.4 82.9v2.5M73 80.4h7.5v2.5M130.9 85.4h5M133.4 80.4h2.5M133.4 82.9h2.5M133.4 98h2.5"/>
<path d="M133.4 95.5h2.5M133.4 93h2.5M133.4 90.5h2.5M133.4 87.9h2.5M158.6 80.4h2.5M158.6 82.9h2.5M158.6 85.4h2.5M158.6 98h2.5M158.6 95.5h2.5M158.6 93h2.5M158.6 90.5h5M158.6 87.9h5"/>
<path d="M133.4 100.5h2.5M133.4 103.1h2.5M133.4 105.6h2.5M133.4 108.1h2.5M133.4 110.6h2.5M158.6 100.5h2.5M158.6 103.1h2.5M158.6 105.6h2.5M158.6 108.1h2.5M158.6 110.6h2.5M27.7 128.2h10.1M40.3 128.2v5"/>
<path d="M42.8 128.2v5M75.5 153.4v5M148.5 153.4v5M50.3 163.4h2.6M62.9 163.4h5.1M65.4 163.4v5.1M65.4 178.5v2.6M75.5 168.5v2.5M123.3 163.4h2.5M135.9 163.4h5M138.4 163.4v2.6M138.4 176v2.5"/>
<path d="M148.5 168.5v2.5"/>
</g>
<g fill="#008000" stroke="#008000" stroke-width=".21">
<circle cx="65.4" cy="163.4" r=".51"/>
<circle cx="138.4" cy="163.4" r=".51"/>
</g>
<g font-size="3.6" fill="#800000">
<text x="28.5" y="15.6">1</text>
<text x="62.3" y="15.6">2</text>
<text x="96.1" y="15.6">3</text>
<text x="130" y="15.6">4</text>
<text x="163.8" y="15.6">5</text>
<text x="197.6" y="15.6">6</text>
<text x="231.4" y="15.6">7</text>
<text x="265.2" y="15.6">8</text>
<text x="9.6" y="35.3">A</text>
<text x="283.9" y="35.3">A</text>
<text x="49.1" y="42.7" transform="rotate(-90 49.1 42.7)">USB</text>
<text x="9.6" y="70.8">B</text>
<text x="284" y="70.8">B</text>
<text x="9.6" y="106.2">C</text>
<text x="283.9" y="106.2">C</text>
<text x="9.5" y="141.7">D</text>
<text x="283.8" y="141.7">D</text>
<text x="9.7" y="177.2">E</text>
<text x="284" y="177.2">E</text>
<text x="28.5" y="196.8">1</text>
<text x="62.3" y="196.8">2</text>
<text x="96.1" y="196.8">3</text>
<text x="130" y="196.8">4</text>
<text x="163.8" y="196.8">5</text>
<text x="197.6" y="196.8">6</text>
<text x="231.4" y="196.8">7</text>
<text x="265.2" y="196.8">8</text>
</g>
<g font-size="2.5" fill="#808080">
<text x="24.2" y="26.6">5V</text>
<text x="268.8" y="27.5">MOUNT-HOLE3.0</text>
<text x="268.8" y="24.5">H1</text>
<text x="24.7" y="32.6" transform="rotate(-90 24.7 32.6)">D2</text>
<text x="45.3" y="33.2">CONN1</text>
<text x="268.8" y="35">MOUNT-HOLE3.0</text>
<text x="268.8" y="32">H2</text>
<text x="45.3" y="46.4">USBA-SMD-MALE</text>
<text x="35.2" y="52.7">DGND</text>
<text x="147.5" y="49.2">5V</text>
<text x="140.9" y="54.9">0.1uF</text>
<text x="144.1" y="59.9">C3</text>
<text x="132.4" y="61.8">5V</text>
<text x="138.7" y="64.6">U$2</text>
<text x="146" y="65.3">DGND</text>
<text x="162.6" y="61.8">3.3V</text>
<text x="35.2" y="67.8">Low Current (200mA max)</text>
<text x="37.3" y="76.4">10R</text>
<text x="60.4" y="77.9">BSS138 -</text>
<text x="60.4" y="75.4">Q2</text>
<text x="71.2" y="77.9">200mA/50V</text>
<text x="125.8" y="77.9">DGND</text>
<text x="38.6" y="81.1">R8</text>
<text x="166.1" y="82.9">DGND</text>
<text x="43.8" y="85.6" transform="rotate(-90 43.8 85.6)">10k</text>
<text x="48.6" y="84.6" transform="rotate(-90 48.6 84.6)">R9</text>
<text x="78" y="88">DGND</text>
<text x="52.9" y="90.5">DGND</text>
<text x="67.2" y="90.5" transform="rotate(-90 67.2 90.5)">JP2</text>
<text x="42.8" y="98">DGND</text>
<text x="140.9" y="118.2">Photon: PWM is available on D0, D1, D2, D3, A4, A5, WKP, RX, TX</text>
<text x="47.8" y="121.9" transform="rotate(-90 47.8 121.9)">JP1</text>
<text x="140.9" y="125.7">Photon &amp; Electron: PWM timer peripheral is duplicated on two pins (A5/D2) and (A4/D3) for 7 total independent PWM outputs</text>
<text x="140.9" y="120.7">Electron: PWM is available on D0, D1, D2, D3, B0, B1, B2, B3, A4, A5, WKP, RX, TX</text>
<text x="140.9" y="128.2">PWM may be used on A4 while D3 is used as a GPIO</text>
<text x="24.4" y="132.3" transform="rotate(-90 24.4 132.3)">DGND</text>
<text x="70.5" y="155.9">High</text>
<text x="76.3" y="155.9">Current</text>
<text x="57.4" y="161.9">10R</text>
<text x="80.5" y="160.9">Q1</text>
<text x="130.4" y="161.9">10R</text>
<text x="153.5" y="160.9">Q3</text>
<text x="58.8" y="166.7">R7</text>
<text x="80.5" y="163.4">FDD8780 or FDD8451</text>
<text x="131.7" y="166.7">R1</text>
<text x="153.5" y="163.4">FDD8780 or FDD8451</text>
<text x="64" y="177.3" transform="rotate(-90 64 177.3)">R6</text>
<text x="68.7" y="177.3" transform="rotate(-90 68.7 177.3)">10k</text>
<text x="73" y="176">DGND</text>
<text x="136.9" y="174.8" transform="rotate(-90 136.9 174.8)">R2</text>
<text x="141.7" y="174.8" transform="rotate(-90 141.7 174.8)">10k</text>
<text x="146" y="176">DGND</text>
<text x="135.9" y="183.6">DGND</text>
<text x="62.9" y="186.1">DGND</text>
</g>
<g font-size="2.1" fill="#808080">
<text x="40.8" y="34.8">D+1</text>
<text x="38.7" y="39.8">VBUS1</text>
<text x="41.6" y="37.3">D-1</text>
<text x="39.5" y="42.3">GND1</text>
<text x="128.4" y="70">GND@2*2</text>
<text x="132.3" y="67.5">V</text>
<text x="133.5" y="67.5">IN*2</text>
<text x="140.7" y="68.6">VIN</text>
<text x="140.7" y="71.1">GND</text>
<text x="150" y="71.1">RST</text>
<text x="150.1" y="68.6">3V3</text>
<text x="156.4" y="67.5">3V3*2</text>
<text x="156.4" y="70">RST*2</text>
<text x="131.4" y="77.5">WKP*2</text>
<text x="133.2" y="75">RX*2</text>
<text x="133.3" y="72.5">TX*2</text>
<text x="140.7" y="73.6">TX</text>
<text x="140.7" y="76.1">RX</text>
<text x="148.7" y="73.6">VBAT</text>
<text x="149.4" y="76.1">GND</text>
<text x="156.4" y="72.5">VBAT*2</text>
<text x="156.4" y="75">GND*2</text>
<text x="156.4" y="77.5">D7*2</text>
<text x="70.1" y="83.1" transform="rotate(-90 70.1 83.1)">2</text>
<text x="72.6" y="83.1" transform="rotate(-90 72.6 83.1)">1</text>
<text x="131.8" y="80.1">DAC*2</text>
<text x="133.3" y="82.6">A5*2</text>
<text x="140.7" y="78.6">WKP</text>
<text x="140.7" y="81.2">DAC</text>
<text x="140.7" y="83.7">A5</text>
<text x="151.1" y="78.6">D7</text>
<text x="151.1" y="81.2">D6</text>
<text x="151.1" y="83.7">D5</text>
<text x="156.4" y="80.1">D6*2</text>
<text x="156.4" y="82.6">D5*2</text>
<text x="133.3" y="85.1">A4*2</text>
<text x="133.3" y="87.6">A3*2</text>
<text x="140.7" y="86.2">A4</text>
<text x="140.7" y="88.7">A3</text>
<text x="151.1" y="86.2">D4</text>
<text x="151.1" y="88.7">D3</text>
<text x="156.4" y="85.1">D4*2</text>
<text x="156.4" y="87.6">D3*2</text>
<text x="133.3" y="90.1">A2*2</text>
<text x="133.3" y="92.6">A1*2</text>
<text x="133.3" y="95.2">A0*2</text>
<text x="140.7" y="91.2">A2</text>
<text x="140.7" y="93.7">A1</text>
<text x="151.1" y="91.2">D2</text>
<text x="151.1" y="93.7">D1</text>
<text x="156.4" y="90.1">D2*2</text>
<text x="156.4" y="92.6">D1*2</text>
<text x="156.4" y="95.2">D0*2</text>
<text x="133.3" y="97.7">B5*2</text>
<text x="133.3" y="100.2">B4*2</text>
<text x="140.7" y="96.3">A0</text>
<text x="140.7" y="98.8">B5</text>
<text x="140.7" y="101.3">B4</text>
<text x="151.1" y="96.3">D0</text>
<text x="151.3" y="98.8">C5</text>
<text x="151.3" y="101.3">C4</text>
<text x="156.4" y="97.7">C5*2</text>
<text x="156.4" y="100.2">C4*2</text>
<text x="133.3" y="102.7">B3*2</text>
<text x="133.3" y="105.2">B2*2</text>
<text x="133.3" y="107.7">B1*2</text>
<text x="140.7" y="103.8">B3</text>
<text x="140.7" y="106.3">B2</text>
<text x="151.3" y="103.8">C3</text>
<text x="151.3" y="106.3">C2</text>
<text x="156.4" y="102.7">C3*2</text>
<text x="156.4" y="105.2">C2*2</text>
<text x="156.4" y="107.7">C1*2</text>
<text x="133.3" y="110.3">B0*2</text>
<text x="140.7" y="108.8">B1</text>
<text x="140.7" y="111.4">B0</text>
<text x="151.3" y="108.8">C1</text>
<text x="151.3" y="111.4">C0</text>
<text x="156.4" y="110.3">C0*2</text>
<text x="37.4" y="126.7" transform="rotate(-90 37.4 126.7)">1</text>
<text x="39.9" y="126.7" transform="rotate(-90 39.9 126.7)">2</text>
<text x="42.4" y="126.7" transform="rotate(-90 42.4 126.7)">3</text>
</g>
<g font-size="1.8" fill="#808080">
<text x="19.8" y="78.5">SMALL_FET</text>
<text x="120.8" y="86.1">BIG_FET_2</text>
<text x="164.8" y="88.6">SMALL_FET</text>
<text x="164.8" y="91.1">BIG_FET_1</text>
<text x="44.1" y="133.9">BIG_FET_2_RETURN</text>
<text x="40.9" y="150.8" transform="rotate(-90 40.9 150.8)">BIG_FET_1_RETURN</text>
<text x="76.8" y="154">BIG_FET_1_RETURN</text>
<text x="149.7" y="154">BIG_FET_2_RETURN</text>
<text x="40.3" y="164.1">BIG_FET_1</text>
<text x="113.3" y="164.1">BIG_FET_2</text>
</g>
</svg>
